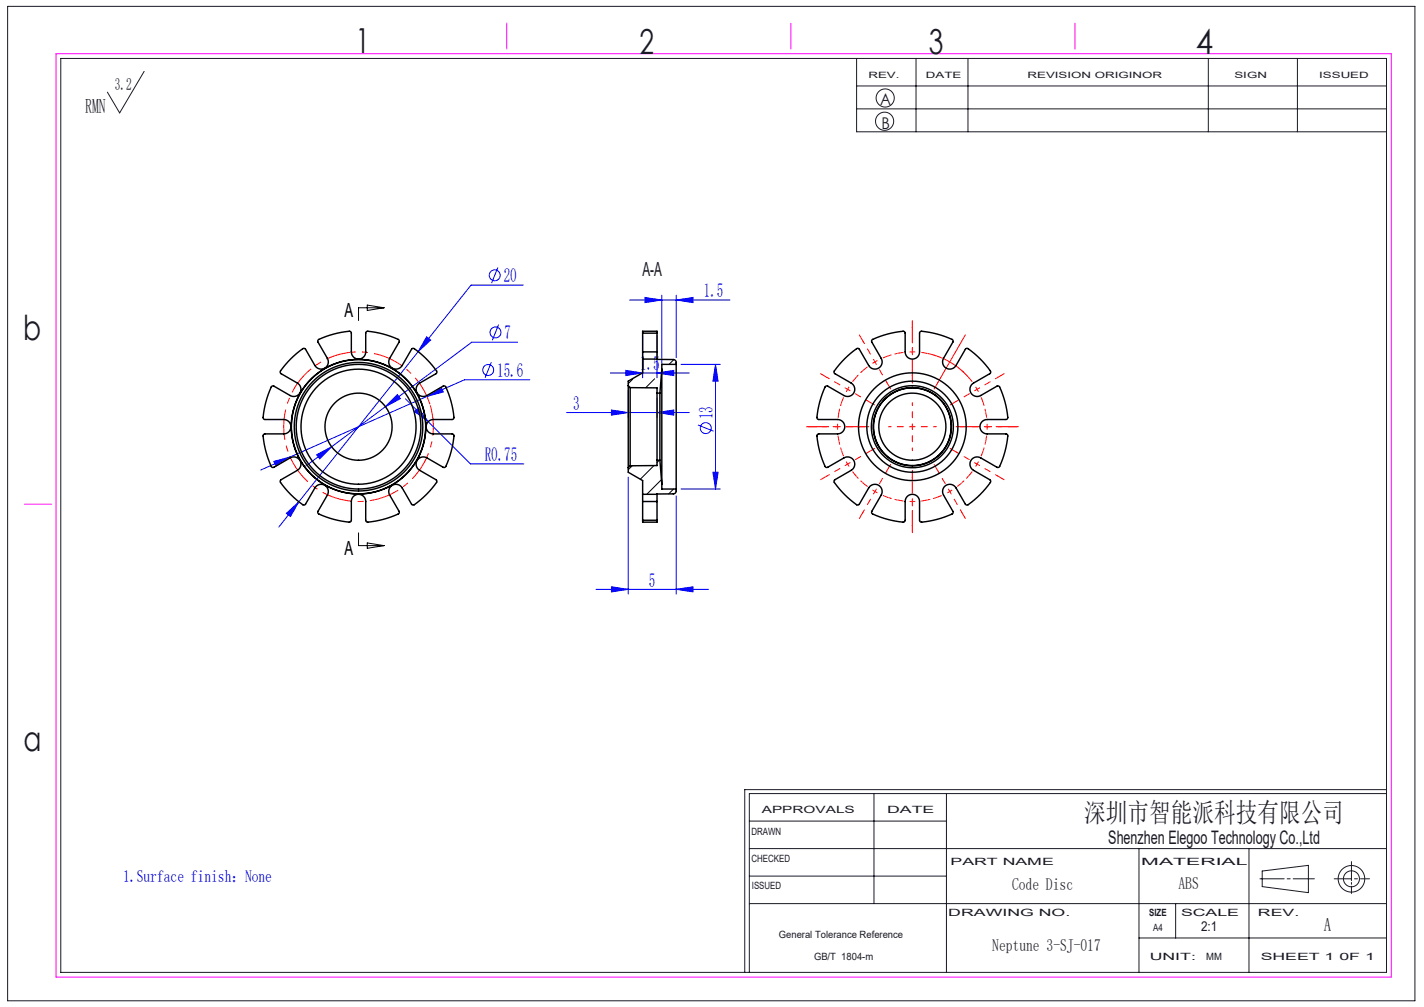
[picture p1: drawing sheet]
<svg xmlns="http://www.w3.org/2000/svg" width="297mm" height="210mm" viewBox="0 0 297 210" stroke-linecap="round" stroke-linejoin="round" font-family="sans-serif">
<g fill="none" stroke="#191924" stroke-width=".21">
<path d="M1.6 1.3h293.5v207.4h-293.5zM12.7 12.2h276.5v190.6h-276.5zM30.1 14.9l-5.1 8.6-2.6-4.3M178.7 12.2v15.3h110.5M178.7 17.9h110.5M191.1 12.2v15.3M201.9 12.2v15.3M252 12.2v15.3M270.6 12.2v15.3M178.7 22.7h110.5M156.3 177h132.9M156.3 171.2h41.1"/>
<path d="M182.3 165.5v22.9M197.4 165.5v37.3M237.6 177v25.8M260.5 177v25.8M281.9 179.7v4M289.2 165.5h-132.9v37.3M289.2 164.7h-133.9v38.1M156.3 188.4h132.9M156.3 182.7h41.1M237.6 195.6h51.6M245.2 188.4v7.2M262.8 183.3h5"/>
<path d="M263.3 181.6l9.6-1.1v5.7l-9.6-1.3zM268.5 183.3h.6M269.7 183.3h4.4M278.3 183.3h3.6M281.9 184v.4M281.9 184.8v1.5M282.5 183.3h.6M283.8 183.3h1.9"/>
<circle cx="184.5" cy="25.3" r="1.89"/>
<circle cx="184.6" cy="20.4" r="1.89"/>
<circle cx="281.9" cy="183.3" r="1.67"/>
<circle cx="281.9" cy="183.3" r="2.77"/>
</g>
<path d="M11.7 11.2h278.5v192.6h-278.5zM105.7 4.8v5.4M165 4.8v5.4M224.2 4.8v5.4M5.1 105.1h5.7" fill="none" stroke="#f0f" stroke-width=".21"/>
<g fill="none" stroke="#00f" stroke-width=".21">
<path d="M103.8 55.8l-1.3 3.2M109.1 59.5h-10.9l-11 13.8M87.2 73.3l-24.9 31.3M89 70.3l.8 .6-2.6 2.4zM102.5 75.5l-1.3 3.3M104 67.7l-1.3 3.3M107.9 71.4h-9.5l-29.2 21.8M110.5 79.2h-13.6l-36.4 16.1M127.3 77.8h16.5M130.5 77.2l3.5 .6-3.5 .5zM131.3 62.6h21M134 70v8.8"/>
<path d="M134.5 62l3.5 .6-3.5 .5zM137 77.8l3.5-.6v1.1zM137 70v8.8M138 61.6v14.4M141 62.6l3.5-.6v1.1zM141 61.6v13M142 76h8.2M149.2 76l.6 3.5h-1.1zM149.2 76v26M57.1 96.2l3.4-.9-3 1.9zM60.5 95.3l-6.1 2.7M66 94.8l3.2-1.6-2.5 2.5z"/>
<path d="M69.2 93.2l-5.4 4M82.9 82.3l.6 .8-3.1 1.7zM84.6 83.2l4.7 4.7M86.5 85.8l.7-.7 2.1 2.8zM89 82.7l3-1.9 .5 .9zM89.3 87.9l8.8 8.8h11.2M118.2 86h25.6M127.5 85.5l3.5 .5-3.5 .6zM131 81.4v5.6M131 99.5v24.4M137 86l3.5-.5v1.1zM137 83v4"/>
<path d="M145.6 88.6l3.2 1.3M148.7 98.5h1.1l-.6 3.5zM59.7 107l2.6-2.4-1.7 3.1zM62.3 104.6l-4.2 5.3M141 103.4v20.5M142 102h8.2M124.3 122.9h23.5M127.5 122.4l3.5 .5-3.5 .5zM141 122.9l3.5-.5v1z"/>
<circle cx="103.2" cy="57.4" r="1.14"/>
<circle cx="101.8" cy="77.2" r="1.14"/>
<circle cx="103.3" cy="69.3" r="1.14"/>
<circle cx="147.2" cy="89.3" r="1.14"/>
</g>
<g fill="none" stroke="#f00" stroke-width=".21" stroke-dasharray="30.5 1.3 1.3 1.3" stroke-dashoffset="29.9" stroke-linecap="butt">
<path d="M182.5 75.5a15.6 15.6 0 0 0-3.9 3.1M182.5 75.5a15.6 15.6 0 0 1 4.6-1.8M190.3 73.4a15.6 15.6 0 0 0-4.9 .8M190.3 73.4a15.6 15.6 0 0 1 4.9 .8M174.7 89a15.6 15.6 0 0 0 .8 4.9M174.7 89a15.6 15.6 0 0 1 .8-4.9M176.8 96.8a15.6 15.6 0 0 0 3.1 3.8M176.8 96.8a15.6 15.6 0 0 1-1.8-4.7M176.8 81.2a15.6 15.6 0 0 0-1.8 4.6M176.8 81.2a15.6 15.6 0 0 1 3.1-3.9M203.8 81.2a15.6 15.6 0 0 0-3.1-3.9M203.8 81.2a15.6 15.6 0 0 1 1.8 4.6"/>
<path d="M203.8 96.8a15.6 15.6 0 0 0 1.8-4.7M203.8 96.8a15.6 15.6 0 0 1-3.1 3.8M205.9 89a15.6 15.6 0 0 0-.8-4.9M205.9 89a15.6 15.6 0 0 1-.8 4.9M182.5 102.5a15.6 15.6 0 0 0 4.6 1.8M182.5 102.5a15.6 15.6 0 0 1-3.9-3.2M190.3 104.6a15.6 15.6 0 0 0 4.9-.8M190.3 104.6a15.6 15.6 0 0 1-4.9-.8M198.1 102.5a15.6 15.6 0 0 0 3.8-3.2M198.1 102.5a15.6 15.6 0 0 1-4.7 1.8"/>
</g>
<path d="M193.4 73.7a15.6 15.6 0 0 1 8.5 4.9M200.6 71.1l-5 8.7" fill="none" stroke="#f00" stroke-width=".21"/>
<path d="M89.7 84.4a15.6 15.6 0 0 0-26.1-6.3 15.6 15.6 0 0 0 6.9 25.9 15.6 15.6 0 0 0 19.5-18.5l-.3-1.1" fill="none" stroke="#f00" stroke-width=".21" stroke-dasharray="6.3 1.3 1.3 1.3" stroke-dashoffset="-.1" stroke-linecap="butt"/>
<path d="M76.6 63.6l3.5 .6-3.5 .5zM80.1 64.2h-5.3v2.6M74.8 111.1v2.7h5.3M76.6 113.2l3.5 .6-3.5 .5z" fill="none" stroke="#000" stroke-width=".21"/>
<g fill="none" stroke="#f00" stroke-width=".21" stroke-dasharray="30.5 1.3 1.3 1.3">
<path d="M172.4 78.7l-1.3-.8M180 71.1l-.8-1.3M185 79.8l.7 1.3M190.3 68.4v-1.5M190.3 78.4v1.5M195.6 79.8l-.8 1.3M200.6 71.1l.7-1.3M208.1 78.7l1.3-.8M169.7 89h-1.5M172.4 99.3l-1.3 .7M179.7 89h1.5M181.1 94.3l1.3-.8"/>
<path d="M181.1 83.7l1.3 .7M185 98.2l.7-1.3M190.3 99.6v-1.5M195.6 98.2l-.8-1.3M199.5 83.7l-1.3 .7M199.5 94.3l-1.3-.8M200.9 89h-1.5M208.1 99.3l1.3 .7M210.9 89h1.5M180 106.8l-.8 1.3M190.3 109.6v1.5M200.6 106.8l.7 1.3"/>
</g>
<g fill="none" stroke="#f00" stroke-width=".21" stroke-dasharray="30.5 1.3 1.3 1.3" stroke-dashoffset="29.9">
<path d="M182.5 75.5l-2.5-4.4M182.5 75.5l2.5 4.3M190.3 73.4v-5M190.3 73.4v5M174.7 89h-5M174.7 89h5M176.8 96.8l-4.4 2.5M176.8 96.8l4.3-2.5M176.8 81.2l-4.4-2.5M176.8 81.2l4.3 2.5M190.3 89v-5M190.3 89h-5"/>
<path d="M190.3 89v5M190.3 89h5M203.8 81.2l4.3-2.5M203.8 81.2l-4.3 2.5M203.8 96.8l4.3 2.5M203.8 96.8l-4.3-2.5M205.9 89h5M205.9 89h-5M182.5 102.5l-2.5 4.3M182.5 102.5l2.5-4.3M190.3 104.6v5M190.3 104.6v-5"/>
<path d="M198.1 102.5l2.5 4.3M198.1 102.5l-2.5-4.3"/>
</g>
<path d="M190.3 79v-11.8M180.3 89h-11.8M190.3 99v11.8M200.3 89h11.8" fill="none" stroke="#f00" stroke-width=".21" stroke-dasharray="30.5 1.3 1.3 1.3" stroke-dashoffset="26.5"/>
<g fill="#00f">
<path d="M57.1 96.2l.4 1 3-1.9zM89 82.7l3.5-1-.5-.9z"/>
<path d="M137 86l3.5-.5v1.1zM127.5 85.5l3.5 .5-3.5 .6z"/>
<path d="M59.7 107l.9 .7 1.7-3.1zM89 70.3l-1.8 3 2.6-2.4zM66 94.8l.7 .9 2.5-2.5zM82.9 82.3l-2.5 2.5 3.1-1.7zM86.5 85.8l2.8 2.1-2.1-2.8zM127.5 122.4l3.5 .5-3.5 .5zM141 122.9l3.5-.5v1zM130.5 77.2l3.5 .6-3.5 .5zM137 77.8l3.5-.6v1.1zM134.5 62l3.5 .6-3.5 .5zM141 62.6l3.5-.6v1.1z"/>
<path d="M149.2 76l.6 3.5h-1.1zM148.7 98.5h1.1l-.6 3.5z"/>
</g>
<g fill="none" stroke="#000" stroke-width=".3">
<path d="M60.6 74.8l1.9-1.6 1-.5 .2 .1 2.2 3.7a1.5 1.5 0 0 0 2 .2 1.5 1.5 0 0 0 .4-2l-2-3.4v-.4a16.1 16.1 0 0 1 6.8-1.8l.2 .4v3.9a1.5 1.5 0 0 0 1.5 1.5 1.5 1.5 0 0 0 1.5-1.5v-3.9l.2-.4a16.1 16.1 0 0 1 6.7 1.8v.4l-1.9 3.4a1.5 1.5 0 0 0 .5 2.1 1.5 1.5 0 0 0 2.1-.6l1.9-3.4 .4-.2a16.1 16.1 0 0 1 4.9 5l-.2 .3-3.4 2a1.5 1.5 0 0 0-.5 2 1.5 1.5 0 0 0 2 .6l3.4-2h.4a16.1 16.1 0 0 1 1.8 6.8l-.3 .2h-3.9a1.5 1.5 0 0 0-1.5 1.5 1.5 1.5 0 0 0 1.5 1.5h3.9l.3 .2a16.1 16.1 0 0 1-1.8 6.7h-.4l-3.4-1.9a1.5 1.5 0 0 0-2 .5 1.5 1.5 0 0 0 .5 2.1l3.4 1.9 .2 .4a16.1 16.1 0 0 1-4.9 4.9l-.4-.2-1.9-3.4a1.5 1.5 0 0 0-2.1-.5 1.5 1.5 0 0 0-.5 2l1.9 3.4v.4a16.1 16.1 0 0 1-6.7 1.8l-.2-.3v-3.9a1.5 1.5 0 0 0-1.5-1.5 1.5 1.5 0 0 0-1.5 1.5v3.9l-.2 .3a16.1 16.1 0 0 1-6.8-1.8v-.4l2-3.4a1.5 1.5 0 0 0-.6-2 1.5 1.5 0 0 0-2 .5l-2 3.4-.3 .2a16.1 16.1 0 0 1-5-4.9l.2-.4 3.4-1.9a1.5 1.5 0 0 0 .6-2.1 1.5 1.5 0 0 0-2.1-.5l-3.4 1.9h-.4a16.1 16.1 0 0 1-1.8-6.7l.4-.2h3.9a1.5 1.5 0 0 0 1.5-1.5 1.5 1.5 0 0 0-1.5-1.5h-3.9l-.4-.2a16.1 16.1 0 0 1 1.8-6.8h.4l3.4 2a1.5 1.5 0 0 0 2.1-.6 1.5 1.5 0 0 0-.6-2l-3.4-2-.2-.2 .6-1zM134 73.4v1.5M134 69.5v-.4h3v.4M134 69.5v3.9M134 74.9v2.9l-3 1.7v.9M134 74.9h3M134 73.4h3M134 69.5h3M137 74.9l3.4 .1a.6 .6 0 0 1 .6 .6v.4M137 73.4v1.5M137 69.5v3.9M138 77v24"/>
<path d="M138 77l-.4 5M141 76v26M141 76h-3v1M176.1 74.8l1.9-1.6 1-.5 .2 .1 2.2 3.7a1.5 1.5 0 0 0 2 .2 1.5 1.5 0 0 0 .4-2l-2-3.4v-.4a16.1 16.1 0 0 1 6.8-1.8l.2 .4v3.9a1.5 1.5 0 0 0 1.5 1.5 1.5 1.5 0 0 0 1.5-1.5v-3.9l.2-.4a16.1 16.1 0 0 1 6.7 1.8v.4l-1.9 3.4a1.5 1.5 0 0 0 .5 2.1 1.5 1.5 0 0 0 2.1-.6l1.9-3.4 .4-.2a16.1 16.1 0 0 1 4.9 5l-.2 .3-3.4 2a1.5 1.5 0 0 0-.5 2 1.5 1.5 0 0 0 2 .6l3.4-2h.4a16.1 16.1 0 0 1 1.8 6.8l-.3 .2h-3.9a1.5 1.5 0 0 0-1.5 1.5 1.5 1.5 0 0 0 1.5 1.5h3.9l.3 .2a16.1 16.1 0 0 1-1.8 6.7h-.4l-3.4-1.9a1.5 1.5 0 0 0-2 .5 1.5 1.5 0 0 0 .5 2.1l3.4 1.9 .2 .4a16.1 16.1 0 0 1-4.9 4.9l-.4-.2-1.9-3.4a1.5 1.5 0 0 0-2.1-.5 1.5 1.5 0 0 0-.5 2l1.9 3.4v.4a16.1 16.1 0 0 1-6.7 1.8l-.2-.3v-3.9a1.5 1.5 0 0 0-1.5-1.5 1.5 1.5 0 0 0-1.5 1.5v3.9l-.2 .3a16.1 16.1 0 0 1-6.8-1.8v-.4l2-3.4a1.5 1.5 0 0 0-.6-2 1.5 1.5 0 0 0-2 .5l-2 3.4-.3 .2a16.1 16.1 0 0 1-5-4.9l.2-.4 3.4-1.9a1.5 1.5 0 0 0 .6-2.1 1.5 1.5 0 0 0-2.1-.5l-3.4 1.9h-.4a16.1 16.1 0 0 1-1.8-6.7l.4-.2h3.9a1.5 1.5 0 0 0 1.5-1.5 1.5 1.5 0 0 0-1.5-1.5h-3.9l-.4-.2a16.1 16.1 0 0 1 1.8-6.8h.4l3.4 2a1.5 1.5 0 0 0 2.1-.6 1.5 1.5 0 0 0-.6-2l-3.4-2-.1-.2 .5-1zM131 80.4v17.1M131 97.5v1l3 1.7v2.9M131 80.4l.4 .4M131.4 80.8v16.3M131.4 97.1l-.4 .4M131.4 80.8l5.6 .1v1.1M137 82v14M137 96v1.1h-5.6"/>
<path d="M137 96h.6M137 82h.6M137.6 82v14M137.6 96l.4 5M134 103.1v1.5M134 108.5v.4h3v-.4M134 104.6v3.9M134 103.1h3M134 104.6h3M134 108.5h3M137 103.1v1.5M137 104.6v3.9"/>
<path d="M138 101v1h3M141 102v.4a.6 .6 0 0 1-.6 .6l-3.4 .1"/>
<circle cx="74.8" cy="89" r="14"/>
<circle cx="74.8" cy="89" r="13"/>
<circle cx="74.8" cy="89" r="7"/>
<circle cx="74.8" cy="89" r="13.4"/>
<circle cx="74.8" cy="89" r="12"/>
<circle cx="190.3" cy="89" r="8.1"/>
<circle cx="190.3" cy="89" r="8.6"/>
<circle cx="190.3" cy="89" r="7"/>
<circle cx="190.3" cy="89" r="9.5"/>
<circle cx="190.3" cy="89" r="11.2"/>
</g>
<path d="M132 79.1l-1 .9M136.5 79l-1.8 1.9M140.5 75l-1 1M131.9 97.1l-.9 .9M136.4 97.1l-2.8 2.8M137.5 96l-.5 .5M138 100l-3.1 3.1M140.5 102l-1 1" fill="none" stroke="#000" stroke-width=".21"/>
<g font-size="7.2" fill="#191924">
<text x="74.1" y="11">1</text>
<text x="133.4" y="11.2">2</text>
<text x="193.7" y="11.3">3</text>
<text x="249.4" y="11.3">4</text>
<text x="4.8" y="70.9">b</text>
<text x="4.9" y="156.5">a</text>
</g>
<text font-size="5.6" fill="#191924" x="226.2" y="171.5">深圳市智能派科技有限公司</text>
<text font-size="4.2" fill="#191924" x="17.8" y="23.5">RMN</text>
<g font-size="4.1" fill="#00f">
<text x="105.1" y="58.9">20</text>
<text x="146.8" y="62">1.5</text>
<text x="105.2" y="70.8">7</text>
<text x="133.5" y="77.2">1.5</text>
<text x="103.7" y="78.6">15.6</text>
<text x="119.5" y="85.5">3</text>
<text x="148.7" y="87.4" transform="rotate(-90 148.7 87.4)">13</text>
<text x="101.1" y="96.2">R0.75</text>
<text x="135.4" y="122.3">5</text>
</g>
<text font-size="4.1" fill="#191924" x="134" y="57.6">A-A</text>
<g font-size="4.1">
<text x="71.9" y="66.1">A</text>
<text x="71.9" y="115.7">A</text>
</g>
<g font-size="3.9" fill="#191924">
<text x="231.2" y="176">Shenzhen Elegoo Technology Co.,Ltd</text>
<text x="276.1" y="194.2">A</text>
</g>
<g font-size="3.5" fill="#191924">
<text x="24" y="18.7">3.2</text>
<text x="211.1" y="185.5">Code Disc</text>
<text x="245.8" y="185.4">ABS</text>
<text x="207" y="198.3">Neptune 3-SJ-017</text>
</g>
<text font-size="3.5" fill="#00f" x="25.7" y="184">1.Surface finish：None</text>
<g font-size="3.4" fill="#191924">
<text x="183.6" y="22">A</text>
<text x="183.8" y="27">B</text>
</g>
<text font-size="2.8" fill="#191924" x="250.5" y="194.2">2:1</text>
<g font-size="2.1" fill="#191924">
<text x="158.9" y="169.5">APPROVALS</text>
<text x="185" y="169.5">DATE</text>
<text x="156.7" y="174.2">DRAWN</text>
<text x="156.7" y="179.7">CHECKED</text>
<text x="156.8" y="185.4">ISSUED</text>
<text x="198.2" y="180.4">PART NAME</text>
<text x="238" y="180.4">MATERIAL</text>
<text x="197.8" y="191">DRAWING NO.</text>
<text x="239.7" y="191">SIZE</text>
<text x="246.3" y="191">SCALE</text>
<text x="262.4" y="191">REV.</text>
<text x="162.4" y="195.6">General Tolerance Reference</text>
<text x="240.5" y="194.1">A4</text>
<text x="169.8" y="200.2">GB/T 1804-m</text>
<text x="239.8" y="200.2">UNIT:</text>
<text x="251.6" y="200.2">MM</text>
<text x="262.9" y="200.2">SHEET 1 0F 1</text>
</g>
<g font-size="1.8" fill="#191924">
<text x="181.1" y="16.3">REV.</text>
<text x="193.1" y="16.3">DATE</text>
<text x="214.3" y="16.3">REVISION ORIGINOR</text>
<text x="257.5" y="16.3">SIGN</text>
<text x="275.1" y="16.3">ISSUED</text>
</g>
</svg>
